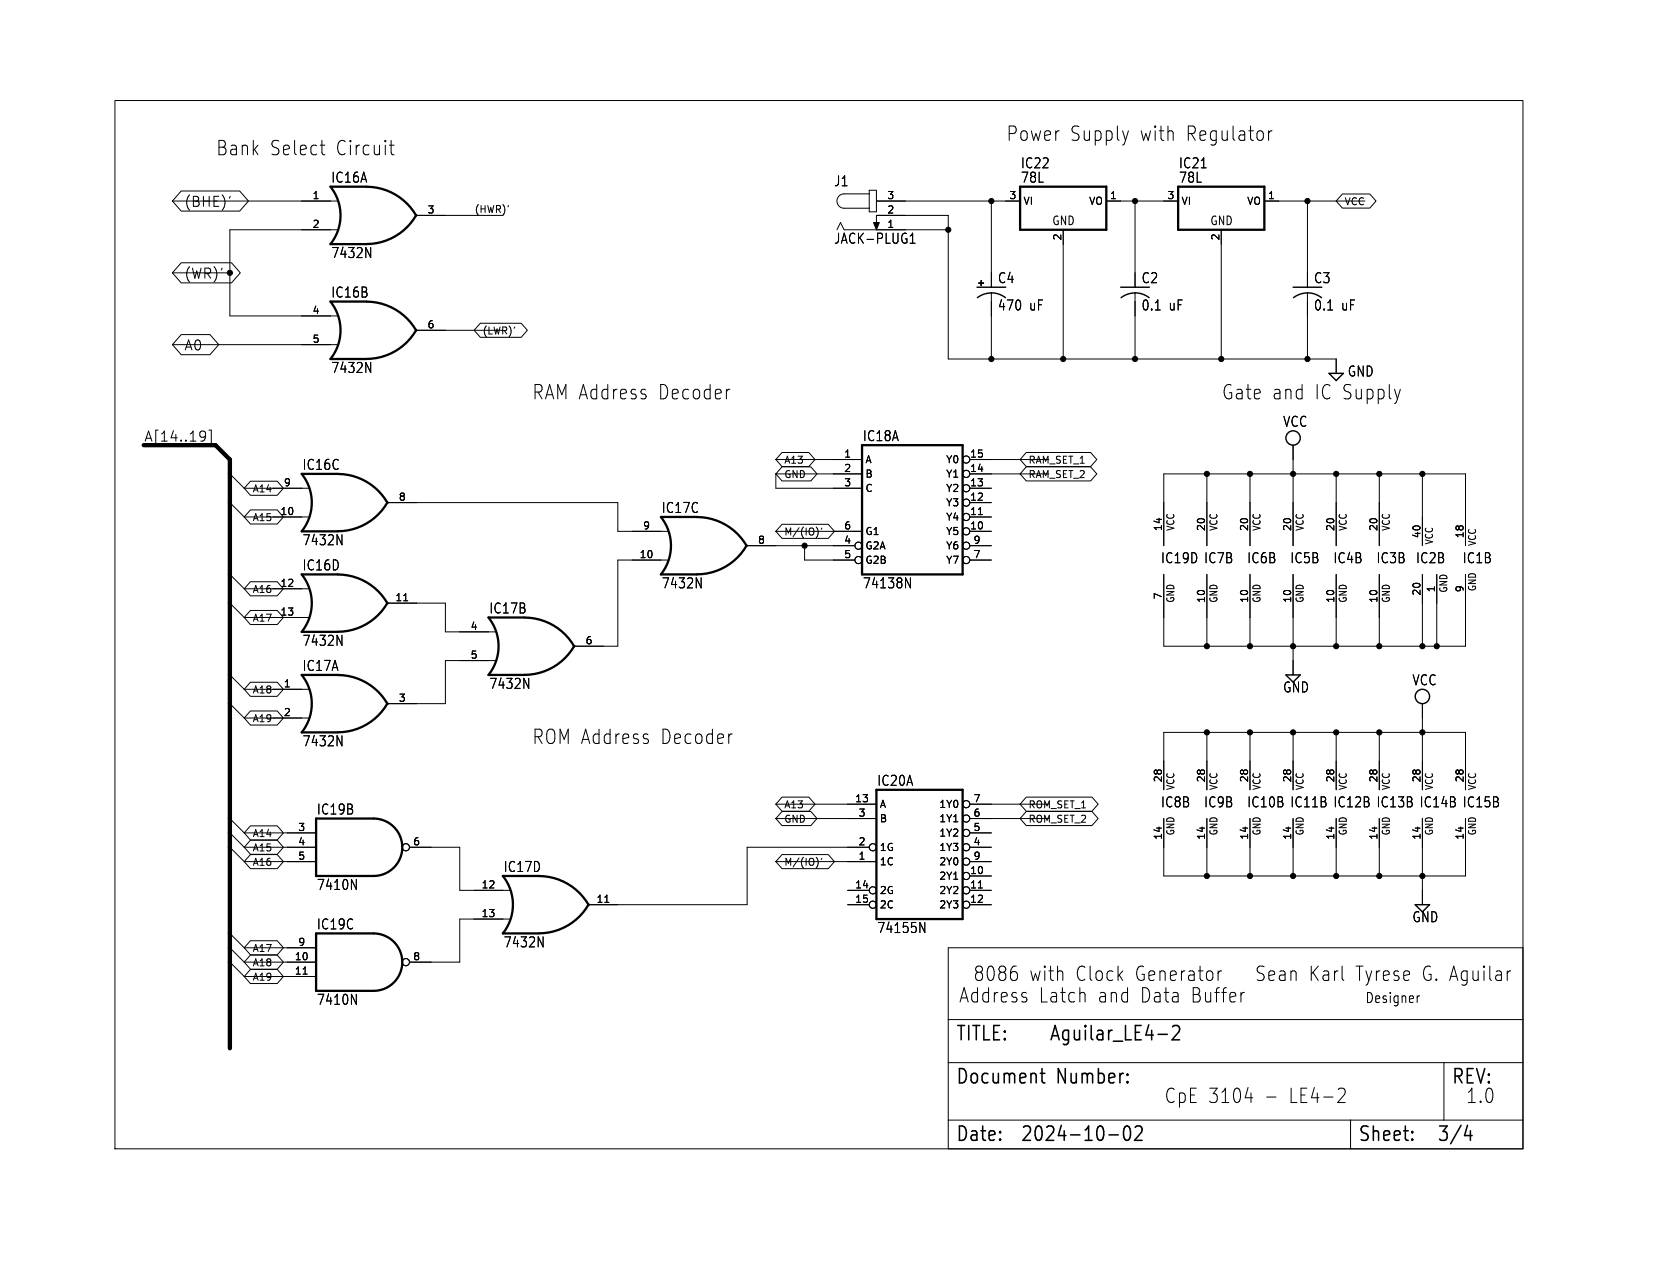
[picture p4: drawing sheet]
<svg xmlns="http://www.w3.org/2000/svg" width="297mm" height="224mm" viewBox="0 0 297 224" stroke-linecap="round" stroke-linejoin="round" font-family="sans-serif">
<g fill="none" stroke="#000" stroke-width=".18">
<path d="M20.3 17.8h248.9v185.4h-248.9zM30.5 35.6h29.2M32 33.8h10.4l1.5 1.8-1.5 1.7h-10.4l-1.5-1.7zM40.7 34.7l-.2 .4M56.6 25.7h.8M57 27.3l.4 .1M68.8 25.7h.9M69.1 24.8v2.2l.1 .3 .5 .1M73.7 38.1h15.2M153.7 34.3h-4.5a1.27 1.27 0 0 0-1.2 1.3 1.27 1.27 0 0 0 1.2 1.2h4.5M153.7 33.7h1.2v3.8h-1.2zM154.9 35.6h25.4"/>
<path d="M175.3 35.6v15.2M195.6 35.6h12.7M199.5 23.1l-.5 1.7M200.7 35.6v15.2M212.4 29.7h.8M223.5 35.6h17.8M224.3 23.1v1.7M224.9 23.1a.56 .56 0 0 0-.6 .5M231.1 35.6v15.2M237.3 34.3h4.9l1.1 1.3-1.1 1.2h-4.9l-1.1-1.2zM30.5 48.3h10.1M32 46.5h8.9l1.6 1.8-1.6 1.7h-8.9l-1.5-1.7z"/>
<path d="M32 59.2h5.1l1.6 1.8-1.6 1.7h-5.1l-1.5-1.7zM59.7 40.6h-19.1v15.3h19.1M64.7 43.8l.8 1.8v-1.8M73.7 58.4h15.2M84.9 57.2h7.2l1.1 1.2-1.1 1.3h-7.2l-1.1-1.3zM148 40.6l.6-1.2 .6 1.2h18.4M154.9 40.6v-2.5h12.7v25.4h68.6v2.5M160.9 43h.9M160.9 41.8l.4-.6v1.8M175.3 51.8v11.7M188 40.6v22.9M200.7 51.8v11.7"/>
<path d="M204.3 54.8h.8M215.9 40.6v22.9M231.1 51.8v11.7M234.7 54.8h.9M30.5 61h29.2M36 76.2l.3 .2a1.45 1.45 0 0 1-.3 1.5M36.3 77l-.3 .3M36.9 76.1h.5v2.5h-.5M64.7 64.1l.8 1.8v-1.8M128.8 68.9h.2M228.6 78.7v17.8M247.6 68.9l-.6 1.7"/>
<path d="M40.6 88.9l2.6 2.5M40.6 83.8l2.6 2.6M43.2 91.4h11.4M43.2 86.4h11.4M44.3 90.2h4.7l1.1 1.2-1.1 1.3h-4.7l-1.1-1.3zM44.3 85.1h4.7l1.1 1.3-1.1 1.2h-4.7l-1.1-1.2zM59.6 94.6l.9 1.8v-1.8M68.6 88.9h40.6v5.1h8.9M118.1 99.1h-8.9v15.2h-7.6M132.1 96.5h19M137.2 94h15.2M137.2 81.3h15.2"/>
<path d="M137.2 83.8v2.6h15.2M137.2 83.8h15.2M138.2 80h4.8l1.1 1.3-1.1 1.2h-4.8l-1-1.2zM138.2 82.6h5.1l1.1 1.2-1.1 1.3h-5.1l-1-1.3zM138.2 92.7h8.2l1.1 1.3-1.1 1.2h-8.2l-1-1.2zM142.2 96.5v2.6h8.9M144.3 93.2a1.43 1.43 0 0 1 0 1.9M145.3 93.4l-.1 .2M171.4 99.1h3.9M171.4 94h3.9M171.4 96.5h3.9M171.4 81.3h14"/>
<path d="M171.4 91.4h3.9M171.4 88.9h3.9M171.4 86.4h3.9M171.4 83.8h14M173 91h.7M181.4 82.6h11.4l1.1 1.2-1.1 1.3h-11.4l-1.1-1.3zM181.4 80h11.4l1.1 1.3-1.1 1.2h-11.4l-1.1-1.2zM205.7 96.5v-12.7h53.4v12.7M213.4 83.8v12.7M221 83.8v12.7M236.2 83.8v12.7M243.8 83.8v12.7"/>
<path d="M251.5 83.8v12.7M40.6 119.4l2.6 2.5M40.6 101.6l2.6 2.5M40.6 106.7l2.6 2.5M43.2 109.2h11.4M43.2 104.1h11.4M44.3 108h4.7l1.1 1.2-1.1 1.3h-4.7l-1.1-1.3zM44.3 102.9h4.7l1.1 1.2-1.1 1.3h-4.7l-1.1-1.3zM59.6 112.4l.9 1.7v-1.7M68.6 106.7h10.1v5.1h8.9M71.4 106.3h.7M87.6 116.8h-8.9v7.7h-10.1"/>
<path d="M92.6 120l.9 1.8v-1.8M123.1 102.2l.9 1.8v-1.8M160.1 102.2l.9 1.8v-1.8M205.7 101.6v12.7h53.4v-12.7M213.4 101.6v12.7M221 101.6v12.7M228.6 101.6v17.8M236.2 101.6v12.7M243.8 101.6v12.7M251.5 101.6v12.7M254 101.6v12.7M40.6 124.5l2.6 2.5"/>
<path d="M43.2 127h11.4M43.2 121.9h11.4M44.3 120.7h4.7l1.1 1.2-1.1 1.3h-4.7l-1.1-1.3zM44.3 125.8h4.7l1.1 1.2-1.1 1.2h-4.7l-1.1-1.2zM59.6 130.1l.9 1.8v-1.8M129.2 129.8h.2M205.7 139.7v-10.2h53.4v10.2M213.4 129.5v10.2M221 129.5v10.2M228.6 129.5v10.2M236.2 129.5v10.2M243.8 129.5v10.2"/>
<path d="M251.5 124.5v15.2M40.6 144.8l2.6 2.5M40.6 147.3l2.6 2.6M40.6 149.9l2.6 2.5M43.2 152.4h12.7M43.2 149.9h12.7M43.2 147.3h12.7M44.3 146.1h4.7l1.1 1.2-1.1 1.3h-4.7l-1.1-1.3zM44.3 148.6h4.7l1.1 1.3-1.1 1.2h-4.7l-1.1-1.2zM44.3 151.2h4.7l1.1 1.2-1.1 1.2h-4.7l-1.1-1.2zM62.1 155.5l.9 1.8v-1.8M72.4 149.9h8.9v7.6h8.9"/>
<path d="M106.9 159.6h.7M137.2 152.4h17.7M137.2 142.2h17.7M137.2 144.8h17.7M138.2 141h4.8l1.1 1.2-1.1 1.3h-4.8l-1-1.3zM138.2 143.5h5.1l1.1 1.3-1.1 1.2h-5.1l-1-1.2zM138.2 151.2h8.2l1.1 1.2-1.1 1.2h-8.2l-1-1.2zM144.3 151.6a1.43 1.43 0 0 1 0 1.9M145.3 151.8l-.1 .2M149.9 157.5h3.8M153.7 149.9h-21.6v10.1h-28M171.4 152.4h3.9"/>
<path d="M171.4 154.9h3.9M171.4 157.5h3.9M171.4 142.2h14M171.4 149.9h3.9M171.4 144.8h14M171.4 147.3h3.9M173 157.1h.7M181.4 143.5h11.6l1.1 1.3-1.1 1.2h-11.6l-1.1-1.2zM181.4 141h11.6l1.1 1.2-1.1 1.3h-11.6l-1.1-1.3zM205.7 144.8v10.1h53.4v-10.1M213.4 144.8v10.1M221 144.8v10.1"/>
<path d="M228.6 144.8v10.1M236.2 144.8v10.1M243.8 144.8v10.1M251.5 144.8v15.2M40.6 170.2l2.6 2.5M40.6 167.6l2.6 2.6M40.6 165.1l2.6 2.5M43.2 167.6h12.7M43.2 170.2h12.7M43.2 172.7h12.7M44.3 171.5h4.7l1.1 1.2-1.1 1.3h-4.7l-1.1-1.3zM44.3 168.9h4.7l1.1 1.3-1.1 1.2h-4.7l-1.1-1.2z"/>
<path d="M44.3 166.4h4.7l1.1 1.2-1.1 1.3h-4.7l-1.1-1.3zM53.6 172.3h.7M62.1 175.9l.9 1.7v-1.7M90.2 162.6h-8.9v7.6h-8.9M95.1 165.7l.9 1.8v-1.8M149.9 160h3.8M162.6 163.2l.9 1.7v-1.7M167.6 167.6h101.6v35.6h-101.6zM171.4 160h3.9M179.8 172.1l.1 .2-.1 .9M215.3 171.7v1.7M216 171.7a.56 .56 0 0 0-.7 .5"/>
<path d="M220 175.5l-.4 .2M251 176.1l-.3 .1-.2 .3M267.1 171.7l-.4 .1M167.6 198.1h101.6M167.6 180.3h101.6M167.6 188h101.6M220.1 194.2h1.4M223.9 194h1.7M236.7 192.6l.7-.1a.72 .72 0 0 1 .3 1.1l-1.2 1.4h1.3M238.8 198.1v5.1M255.3 188v10.1"/>
<circle cx="151.8" cy="96.5" r=".63"/>
<circle cx="151.8" cy="99.1" r=".63"/>
<circle cx="170.8" cy="94" r=".63"/>
<circle cx="170.8" cy="96.5" r=".63"/>
<circle cx="170.8" cy="88.9" r=".63"/>
<circle cx="170.8" cy="86.4" r=".63"/>
<circle cx="170.8" cy="83.8" r=".63"/>
<circle cx="170.8" cy="99.1" r=".63"/>
<circle cx="170.8" cy="91.4" r=".63"/>
<circle cx="170.8" cy="81.3" r=".63"/>
<circle cx="71.8" cy="149.9" r=".63"/>
<circle cx="154.3" cy="157.5" r=".63"/>
<circle cx="154.3" cy="149.9" r=".63"/>
<circle cx="170.8" cy="154.9" r=".63"/>
<circle cx="170.8" cy="157.5" r=".63"/>
<circle cx="170.8" cy="147.3" r=".63"/>
<circle cx="170.8" cy="142.2" r=".63"/>
<circle cx="170.8" cy="152.4" r=".63"/>
<circle cx="170.8" cy="149.9" r=".63"/>
<circle cx="170.8" cy="144.8" r=".63"/>
<circle cx="71.8" cy="170.2" r=".63"/>
<circle cx="154.3" cy="160" r=".63"/>
<circle cx="170.8" cy="160" r=".63"/>
</g>
<g fill="none" stroke="#000" stroke-width=".25">
<path d="M172.7 50.8h5.1M172.8 52.7a4.1 4.1 0 0 1 4.9 0M198.1 50.8h5.1M198.2 52.7a4.1 4.1 0 0 1 4.9 0M228.6 50.8h5.1M228.7 52.7a4.1 4.1 0 0 1 4.9 0M234.9 66h2.6l-1.3 1.3zM227.3 119.4h2.6l-1.3 1.3zM250.2 160h2.5l-1.2 1.3z"/>
<circle cx="228.6" cy="77.5" r="1.27"/>
<circle cx="251.5" cy="123.2" r="1.27"/>
</g>
<g fill="none" stroke="#000" stroke-width=".41">
<path d="M64.8 33h-6.4a8.1 8.1 0 0 1 0 10.2h6.4M64.8 33a10.1 10.1 0 0 1 8.8 5.2M73.6 38a10.1 10.1 0 0 1-8.8 5.2M180.3 33h15.3v7.6h-15.3zM208.3 33h15.2v7.6h-15.2zM64.8 53.3h-6.4a8.1 8.1 0 0 1 0 10.2h6.4M64.8 53.4a10.1 10.1 0 0 1 8.8 5.1M73.6 58.4a10.1 10.1 0 0 1-8.8 5.1M152.4 78.7h17.8v22.9h-17.8zM68.5 88.8a10.2 10.2 0 0 1-8.8 5.2h-6.4a8.1 8.1 0 0 0 0-10.2h6.4a10.2 10.2 0 0 1 8.8 5.2M123.2 91.4h-6.4a8.1 8.1 0 0 1 0 10.2h6.4M123.2 91.5a10.1 10.1 0 0 1 8.8 5.1"/>
<path d="M132 96.5a10.1 10.1 0 0 1-8.8 5.1M68.5 106.6a10.1 10.1 0 0 1-8.8 5.1M68.5 106.7a10.2 10.2 0 0 0-8.8-5.1h-6.4a8.1 8.1 0 0 1 0 10.2h6.4M101.5 114.2a10.2 10.2 0 0 1-8.8 5.2h-6.3a8.1 8.1 0 0 0 0-10.2h6.3a10.2 10.2 0 0 1 8.8 5.2M68.5 124.4a10.2 10.2 0 0 1-8.8 5.1h-6.4a8.1 8.1 0 0 0 0-10.1h6.4a10.2 10.2 0 0 1 8.8 5.1M154.9 139.7h15.3v22.9h-15.3zM55.9 144.8h10.1a5.1 5.1 0 0 1 5.1 5.1 5.1 5.1 0 0 1-5.1 5h-10.1zM95.2 154.9h-6.3a8.1 8.1 0 0 1 0 10.2h6.3M95.3 155a10.1 10.1 0 0 1 8.8 5.1M104.1 160a10.1 10.1 0 0 1-8.8 5.1M55.9 165.1h10.1a5.1 5.1 0 0 1 5.1 5.1 5.1 5.1 0 0 1-5.1 5.1h-10.1z"/>
</g>
<g fill="#000" stroke="#000" stroke-width=".18">
<path d="M154.4 39.4h1l-.5 1.2zM173 50h.9v.1h-.9zM173.4 49.6h.1v.9h-.1z"/>
<circle cx="175.3" cy="35.6" r=".46"/>
<circle cx="200.7" cy="35.6" r=".46"/>
<circle cx="231.1" cy="35.6" r=".46"/>
<circle cx="40.6" cy="48.3" r=".46"/>
<circle cx="167.6" cy="40.6" r=".46"/>
<circle cx="175.3" cy="63.5" r=".46"/>
<circle cx="188" cy="63.5" r=".46"/>
<circle cx="200.7" cy="63.5" r=".46"/>
<circle cx="215.9" cy="63.5" r=".46"/>
<circle cx="231.1" cy="63.5" r=".46"/>
<circle cx="142.2" cy="96.5" r=".46"/>
<circle cx="213.4" cy="83.8" r=".46"/>
<circle cx="221" cy="83.8" r=".46"/>
<circle cx="228.6" cy="83.8" r=".46"/>
<circle cx="236.2" cy="83.8" r=".46"/>
<circle cx="243.8" cy="83.8" r=".46"/>
<circle cx="251.5" cy="83.8" r=".46"/>
<circle cx="213.4" cy="114.3" r=".46"/>
<circle cx="221" cy="114.3" r=".46"/>
<circle cx="228.6" cy="114.3" r=".46"/>
<circle cx="236.2" cy="114.3" r=".46"/>
<circle cx="243.8" cy="114.3" r=".46"/>
<circle cx="251.5" cy="114.3" r=".46"/>
<circle cx="254" cy="114.3" r=".46"/>
<circle cx="213.4" cy="129.5" r=".46"/>
<circle cx="221" cy="129.5" r=".46"/>
<circle cx="228.6" cy="129.5" r=".46"/>
<circle cx="236.2" cy="129.5" r=".46"/>
<circle cx="243.8" cy="129.5" r=".46"/>
<circle cx="251.5" cy="129.5" r=".46"/>
<circle cx="213.4" cy="154.9" r=".46"/>
<circle cx="221" cy="154.9" r=".46"/>
<circle cx="228.6" cy="154.9" r=".46"/>
<circle cx="236.2" cy="154.9" r=".46"/>
<circle cx="243.8" cy="154.9" r=".46"/>
<circle cx="251.5" cy="154.9" r=".46"/>
</g>
<g fill="none" stroke="#000" stroke-width=".27">
<path d="M183.9 189.8h.8M184.2 189v2.2l.1 .2 .4 .1M198.9 199.3a.49 .49 0 0 1 .6-.1 .49 .49 0 0 1 .3 .4 1.62 1.62 0 0 1-.5 2.1 .56 .56 0 0 1-.6-.5 2.27 2.27 0 0 1 .2-1.9zM199.3 191.3l.1 .1-.1 .1M199.3 191.3l-.1 .1 .1 .1M199.3 190v.2M199.3 191.3v.2M199.3 190l.1 .1-.1 .1M199.3 190l-.1 .1 .1 .1M200.7 199.4l.3-.2h.5a.72 .72 0 0 1 .3 1l-1.2 1.5h1.3M204.7 183h1.7M207.3 181.6l.3-.2h.5a.72 .72 0 0 1 .3 1.1l-1.2 1.4h1.3"/>
<path d="M259.4 199l-.5 1.9h1.4M196.1 200.7h1.6M249.7 201.5l.1 .1-.1 .1M249.7 200.1l.1 .1-.1 .2M259.9 200v1.7"/>
</g>
<path d="M25.4 78.7h12.7l2.5 2.6v104.1" fill="none" stroke="#000" stroke-width=".76"/>
<g font-size="3.5">
<text x="38.1" y="27.7">Bank</text>
<text x="47.6" y="27.7">Select</text>
<text x="59.2" y="27.7">Circuit</text>
<text x="177.8" y="25.2">Power</text>
<text x="189" y="25.2">Supply</text>
<text x="201.4" y="25.2">with</text>
<text x="209.5" y="25.2">Regulator</text>
<text x="94" y="70.9">RAM Address</text>
<text x="116.2" y="70.9">Decoder</text>
<text x="215.9" y="70.9">Gate and</text>
<text x="232.3" y="70.9">IC Supply</text>
<text x="94" y="131.8">ROM Address</text>
<text x="116.6" y="131.8">Decoder</text>
<text x="172" y="173.7">8086</text>
<text x="181.9" y="173.7">with</text>
<text x="190" y="173.7">Clock</text>
<text x="200.5" y="173.7">Generator</text>
<text x="221.7" y="173.7">Sean Karl</text>
<text x="239.5" y="173.7">Tyrese</text>
<text x="251.2" y="173.7">G. Aguilar</text>
<text x="169.4" y="177.6">Address</text>
<text x="183.5" y="177.6">Latch</text>
<text x="193.9" y="177.6">and</text>
<text x="201.5" y="177.6">Data</text>
<text x="210.4" y="177.6">Buffer</text>
<text x="168.9" y="184.4">TITLE:</text>
<text x="185.4" y="184.4">Aguilar_LE4-2</text>
<text x="168.9" y="192.1">Document</text>
<text x="186.8" y="192.1">Number:</text>
<text x="205.7" y="195.3">CpE 3104</text>
<text x="227.7" y="195.3">LE4-2</text>
<text x="256.5" y="192.1">REV:</text>
<text x="259.1" y="195.3">1.0</text>
<text x="168.9" y="202.2">Date:</text>
<text x="180.3" y="202.2">2024-10-02</text>
<text x="240" y="202.2">Sheet:</text>
<text x="254" y="202.2">3/4</text>
</g>
<g font-size="2.5">
<text x="180.4" y="30">IC22</text>
<text x="208.3" y="30">IC21</text>
<text x="58.5" y="32.5">IC16A</text>
<text x="147.4" y="33.2">J1</text>
<text x="180.4" y="32.5">78L</text>
<text x="208.3" y="32.5">78L</text>
<text x="32.5" y="36.8">(BHE)'</text>
<text x="58.5" y="45.9">7432N</text>
<text x="147.4" y="43.3">JACK-PLUG1</text>
<text x="32.5" y="49.5">(WR)'</text>
<text x="58.5" y="52.8">IC16B</text>
<text x="176.3" y="50.3">C4</text>
<text x="201.7" y="50.3">C2</text>
<text x="232.2" y="50.3">C3</text>
<text x="176.3" y="55.1">470</text>
<text x="182" y="55.1">uF</text>
<text x="201.7" y="55.1">0.1</text>
<text x="206.6" y="55.1">uF</text>
<text x="232.2" y="55.1">0.1</text>
<text x="237.1" y="55.1">uF</text>
<text x="32.5" y="62.2">A0</text>
<text x="58.5" y="66.2">7432N</text>
<text x="238.2" y="66.8">GND</text>
<text x="226.7" y="75.7">VCC</text>
<text x="25.4" y="78.3">A[14..19]</text>
<text x="53.4" y="83.3">IC16C</text>
<text x="152.5" y="78.2">IC18A</text>
<text x="116.9" y="90.9">IC17C</text>
<text x="53.4" y="101.1">IC16D</text>
<text x="53.4" y="96.7">7432N</text>
<text x="205.2" y="99.8">IC19D IC7B</text>
<text x="220.4" y="99.8">IC6B</text>
<text x="228" y="99.8">IC5B</text>
<text x="235.6" y="99.8">IC4B</text>
<text x="243.3" y="99.8">IC3B</text>
<text x="250.2" y="99.8">IC2B</text>
<text x="258.5" y="99.8">IC1B</text>
<text x="116.9" y="104.3">7432N</text>
<text x="152.5" y="104.3">74138N</text>
<text x="86.4" y="108.7">IC17B</text>
<text x="53.4" y="118.9">IC17A</text>
<text x="53.4" y="114.4">7432N</text>
<text x="86.4" y="122.1">7432N</text>
<text x="226.7" y="122.7">GND</text>
<text x="249.6" y="121.4">VCC</text>
<text x="53.4" y="132.2">7432N</text>
<text x="155" y="139.2">IC20A</text>
<text x="205.2" y="143">IC8B</text>
<text x="212.8" y="143">IC9B</text>
<text x="220.4" y="143">IC10B</text>
<text x="228" y="143">IC11B</text>
<text x="235.6" y="143">IC12B</text>
<text x="243.3" y="143">IC13B</text>
<text x="250.9" y="143">IC14B</text>
<text x="258.5" y="143">IC15B</text>
<text x="55.9" y="144.3">IC19B</text>
<text x="89" y="154.4">IC17D</text>
<text x="55.9" y="157.6">7410N</text>
<text x="55.9" y="164.6">IC19C</text>
<text x="89" y="167.8">7432N</text>
<text x="155" y="165.2">74155N</text>
<text x="249.6" y="163.3">GND</text>
<text x="55.9" y="177.9">7410N</text>
<text x="241.3" y="177.6">Designer</text>
</g>
<g font-size="2.1">
<text x="185.9" y="40">GND</text>
<text x="213.9" y="40">GND</text>
</g>
<g font-size="1.8">
<text x="55.2" y="35.3">1</text>
<text x="156.8" y="35.3">3</text>
<text x="178.4" y="35.3">3</text>
<text x="196.1" y="35.3">1</text>
<text x="206.3" y="35.3">3</text>
<text x="224.1" y="35.3">1</text>
<text x="55.2" y="40.4">2</text>
<text x="75.5" y="37.8">3</text>
<text x="156.8" y="40.4">1</text>
<text x="156.8" y="37.8">2</text>
<text x="180.8" y="36.4">VI</text>
<text x="192.4" y="36.4">VO</text>
<text x="208.8" y="36.4">VI</text>
<text x="220.4" y="36.4">VO</text>
<text x="187.7" y="42.6" transform="rotate(-90 187.7 42.6)">2</text>
<text x="215.6" y="42.6" transform="rotate(-90 215.6 42.6)">2</text>
<text x="55.2" y="55.6">4</text>
<text x="75.5" y="58.2">6</text>
<text x="55.2" y="60.7">5</text>
<text x="149.2" y="81">1</text>
<text x="149.2" y="83.6">2</text>
<text x="152.9" y="82.1">A</text>
<text x="167.2" y="82.1">Y0</text>
<text x="171.4" y="83.6">14</text>
<text x="171.4" y="81">15</text>
<text x="50.1" y="86.1">9</text>
<text x="70.4" y="88.6">8</text>
<text x="149.2" y="86.1">3</text>
<text x="152.9" y="84.7">B</text>
<text x="152.9" y="87.2">C</text>
<text x="167.2" y="89.8">Y3</text>
<text x="167.2" y="87.2">Y2</text>
<text x="167.2" y="84.7">Y1</text>
<text x="171.4" y="88.6">12</text>
<text x="171.4" y="86.1">13</text>
<text x="49.5" y="91.2">10</text>
<text x="113.6" y="93.7">9</text>
<text x="149.2" y="93.7">6</text>
<text x="152.9" y="94.8">G1</text>
<text x="167.2" y="94.8">Y5</text>
<text x="167.2" y="92.3">Y4</text>
<text x="171.4" y="93.7">10</text>
<text x="171.4" y="91.2">11</text>
<text x="205.5" y="94" transform="rotate(-90 205.5 94)">14</text>
<text x="207.8" y="94" transform="rotate(-90 207.8 94)">VCC</text>
<text x="213.1" y="94" transform="rotate(-90 213.1 94)">20</text>
<text x="215.4" y="94" transform="rotate(-90 215.4 94)">VCC</text>
<text x="220.7" y="94" transform="rotate(-90 220.7 94)">20</text>
<text x="223.1" y="94" transform="rotate(-90 223.1 94)">VCC</text>
<text x="228.3" y="94" transform="rotate(-90 228.3 94)">20</text>
<text x="230.7" y="94" transform="rotate(-90 230.7 94)">VCC</text>
<text x="236" y="94" transform="rotate(-90 236 94)">20</text>
<text x="238.3" y="94" transform="rotate(-90 238.3 94)">VCC</text>
<text x="243.6" y="94" transform="rotate(-90 243.6 94)">20</text>
<text x="245.9" y="94" transform="rotate(-90 245.9 94)">VCC</text>
<text x="251.2" y="95.3" transform="rotate(-90 251.2 95.3)">40</text>
<text x="258.8" y="95.3" transform="rotate(-90 258.8 95.3)">18</text>
<text x="113" y="98.8">10</text>
<text x="133.9" y="96.3">8</text>
<text x="149.2" y="96.3">4</text>
<text x="149.2" y="98.8">5</text>
<text x="152.9" y="97.4">G2A</text>
<text x="152.9" y="99.9">G2B</text>
<text x="167.2" y="99.9">Y7</text>
<text x="167.2" y="97.4">Y6</text>
<text x="172" y="98.8">7</text>
<text x="172" y="96.3">9</text>
<text x="253.5" y="96.4" transform="rotate(-90 253.5 96.4)">VCC</text>
<text x="261.2" y="96.7" transform="rotate(-90 261.2 96.7)">VCC</text>
<text x="49.5" y="103.9">12</text>
<text x="69.8" y="106.4">11</text>
<text x="205.5" y="106.1" transform="rotate(-90 205.5 106.1)">7</text>
<text x="207.8" y="106.7" transform="rotate(-90 207.8 106.7)">GND</text>
<text x="213.1" y="106.7" transform="rotate(-90 213.1 106.7)">10</text>
<text x="215.4" y="106.7" transform="rotate(-90 215.4 106.7)">GND</text>
<text x="220.7" y="106.7" transform="rotate(-90 220.7 106.7)">10</text>
<text x="223.1" y="106.7" transform="rotate(-90 223.1 106.7)">GND</text>
<text x="228.3" y="106.7" transform="rotate(-90 228.3 106.7)">10</text>
<text x="230.7" y="106.7" transform="rotate(-90 230.7 106.7)">GND</text>
<text x="236" y="106.7" transform="rotate(-90 236 106.7)">10</text>
<text x="238.3" y="106.7" transform="rotate(-90 238.3 106.7)">GND</text>
<text x="243.6" y="106.7" transform="rotate(-90 243.6 106.7)">10</text>
<text x="245.9" y="106.7" transform="rotate(-90 245.9 106.7)">GND</text>
<text x="251.2" y="105.5" transform="rotate(-90 251.2 105.5)">20</text>
<text x="253.7" y="104.8" transform="rotate(-90 253.7 104.8)">1</text>
<text x="256.1" y="104.9" transform="rotate(-90 256.1 104.9)">GND</text>
<text x="258.8" y="104.8" transform="rotate(-90 258.8 104.8)">9</text>
<text x="261.2" y="104.7" transform="rotate(-90 261.2 104.7)">GND</text>
<text x="49.5" y="109">13</text>
<text x="83.1" y="111.5">4</text>
<text x="83.1" y="116.6">5</text>
<text x="103.4" y="114">6</text>
<text x="50.1" y="121.7">1</text>
<text x="70.4" y="124.2">3</text>
<text x="50.1" y="126.7">2</text>
<text x="151.1" y="142">13</text>
<text x="155.4" y="143.1">A</text>
<text x="166" y="143.1">1Y0</text>
<text x="172" y="142">7</text>
<text x="205.5" y="138.5" transform="rotate(-90 205.5 138.5)">28</text>
<text x="207.8" y="139.9" transform="rotate(-90 207.8 139.9)">VCC</text>
<text x="213.1" y="138.5" transform="rotate(-90 213.1 138.5)">28</text>
<text x="215.4" y="139.9" transform="rotate(-90 215.4 139.9)">VCC</text>
<text x="220.7" y="138.5" transform="rotate(-90 220.7 138.5)">28</text>
<text x="223.1" y="139.9" transform="rotate(-90 223.1 139.9)">VCC</text>
<text x="228.3" y="138.5" transform="rotate(-90 228.3 138.5)">28</text>
<text x="230.7" y="139.9" transform="rotate(-90 230.7 139.9)">VCC</text>
<text x="236" y="138.5" transform="rotate(-90 236 138.5)">28</text>
<text x="238.3" y="139.9" transform="rotate(-90 238.3 139.9)">VCC</text>
<text x="243.6" y="138.5" transform="rotate(-90 243.6 138.5)">28</text>
<text x="245.9" y="139.9" transform="rotate(-90 245.9 139.9)">VCC</text>
<text x="251.2" y="138.5" transform="rotate(-90 251.2 138.5)">28</text>
<text x="253.5" y="139.9" transform="rotate(-90 253.5 139.9)">VCC</text>
<text x="258.8" y="138.5" transform="rotate(-90 258.8 138.5)">28</text>
<text x="261.2" y="139.9" transform="rotate(-90 261.2 139.9)">VCC</text>
<text x="52.6" y="147.1">3</text>
<text x="52.6" y="149.6">4</text>
<text x="73" y="149.6">6</text>
<text x="151.7" y="149.6">2</text>
<text x="151.7" y="144.5">3</text>
<text x="155.4" y="145.6">B</text>
<text x="166" y="148.2">1Y2</text>
<text x="166" y="145.6">1Y1</text>
<text x="172" y="149.6">4</text>
<text x="172" y="147.1">5</text>
<text x="172" y="144.5">6</text>
<text x="205.5" y="148.6" transform="rotate(-90 205.5 148.6)">14</text>
<text x="207.8" y="147.9" transform="rotate(-90 207.8 147.9)">GND</text>
<text x="213.1" y="148.6" transform="rotate(-90 213.1 148.6)">14</text>
<text x="215.4" y="147.9" transform="rotate(-90 215.4 147.9)">GND</text>
<text x="220.7" y="148.6" transform="rotate(-90 220.7 148.6)">14</text>
<text x="223.1" y="147.9" transform="rotate(-90 223.1 147.9)">GND</text>
<text x="228.3" y="148.6" transform="rotate(-90 228.3 148.6)">14</text>
<text x="230.7" y="147.9" transform="rotate(-90 230.7 147.9)">GND</text>
<text x="236" y="148.6" transform="rotate(-90 236 148.6)">14</text>
<text x="238.3" y="147.9" transform="rotate(-90 238.3 147.9)">GND</text>
<text x="243.6" y="148.6" transform="rotate(-90 243.6 148.6)">14</text>
<text x="245.9" y="147.9" transform="rotate(-90 245.9 147.9)">GND</text>
<text x="251.2" y="148.6" transform="rotate(-90 251.2 148.6)">14</text>
<text x="253.5" y="147.9" transform="rotate(-90 253.5 147.9)">GND</text>
<text x="258.8" y="148.6" transform="rotate(-90 258.8 148.6)">14</text>
<text x="261.2" y="147.9" transform="rotate(-90 261.2 147.9)">GND</text>
<text x="52.6" y="152.1">5</text>
<text x="151.7" y="152.1">1</text>
<text x="155.4" y="153.3">1C</text>
<text x="155.4" y="150.7">1G</text>
<text x="166" y="155.8">2Y1</text>
<text x="166" y="150.7">1Y3</text>
<text x="166" y="153.3">2Y0</text>
<text x="171.4" y="154.7">10</text>
<text x="172" y="152.1">9</text>
<text x="85" y="157.2">12</text>
<text x="105.4" y="159.8">11</text>
<text x="151.1" y="157.2">14</text>
<text x="151.1" y="159.8">15</text>
<text x="155.4" y="158.3">2G</text>
<text x="155.4" y="160.9">2C</text>
<text x="166" y="158.3">2Y2</text>
<text x="166" y="160.9">2Y3</text>
<text x="171.4" y="157.2">11</text>
<text x="171.4" y="159.8">12</text>
<text x="52.6" y="167.4">9</text>
<text x="85" y="162.3">13</text>
<text x="52" y="169.9">10</text>
<text x="52" y="172.5">11</text>
<text x="73" y="169.9">8</text>
</g>
<g font-size="1.7">
<text x="83.8" y="37.8">(HWR)'</text>
<text x="237.6" y="36.5">VCC</text>
<text x="85.2" y="59.4">(LWR)'</text>
<text x="138.6" y="82.2">A13</text>
<text x="181.7" y="82.2">RAM_SET_1</text>
<text x="44.6" y="87.3">A14</text>
<text x="138.6" y="84.8">GND</text>
<text x="181.7" y="84.8">RAM_SET_2</text>
<text x="44.6" y="92.4">A15</text>
<text x="138.6" y="94.9">M/(IO)'</text>
<text x="44.6" y="105.1">A16</text>
<text x="44.6" y="110.2">A17</text>
<text x="44.6" y="122.9">A18</text>
<text x="44.6" y="127.9">A19</text>
<text x="138.6" y="143.2">A13</text>
<text x="181.7" y="143.2">ROM_SET_1</text>
<text x="44.6" y="148.3">A14</text>
<text x="138.6" y="145.7">GND</text>
<text x="181.7" y="145.7">ROM_SET_2</text>
<text x="44.6" y="150.8">A15</text>
<text x="44.6" y="153.3">A16</text>
<text x="138.6" y="153.3">M/(IO)'</text>
<text x="44.6" y="173.7">A19</text>
<text x="44.6" y="171.1">A18</text>
<text x="44.6" y="168.6">A17</text>
</g>
</svg>
